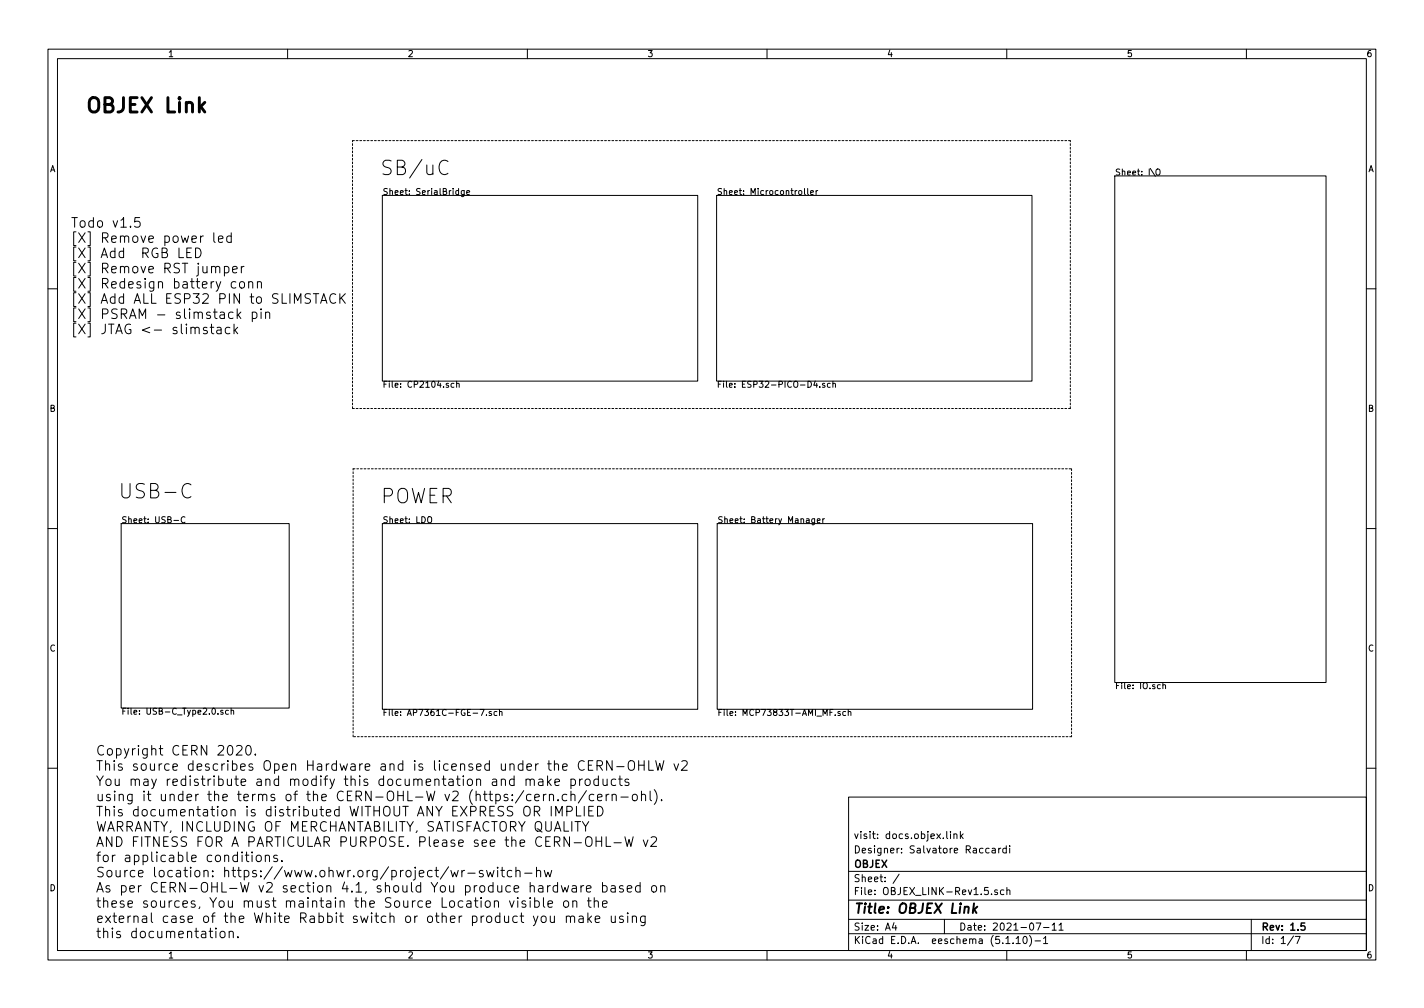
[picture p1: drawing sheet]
<svg xmlns="http://www.w3.org/2000/svg" width="297mm" height="210mm" viewBox="0 0 297 210" stroke-linecap="round" stroke-linejoin="round" font-family="sans-serif">
<g fill="none" stroke="#000" stroke-width=".21">
<path d="M10 10.3h277v189.9h-277zM12 12.2h273v186.1h-273zM60 10.3v1.9M110 10.3v1.9M160 10.3v1.9M210 10.3v1.9M260 10.3v1.9M93.4 33.7a1.21 1.21 0 0 0-1.4 0 1.21 1.21 0 0 0-.4 1.4 1.13 1.13 0 0 0 .6 1.2 1.13 1.13 0 0 0 1.2-.2M95.7 39.8l-.4-.1-.2 .3 .1 .5h.5M95.7 39.3v1.3M96.8 39.7v1.1l-.2 .2-.3-.1M96.8 39.8l-.4-.1-.2 .3 .1 .5h.5"/>
<path d="M167.8 39.3v1.1l.2 .2M168.5 39.3v1.1l.2 .2M170.2 39.7v.9M170.6 39.7l-.4 .3M232.5 36.7h44.1v105.7h-44.1zM241.2 35.4l.2-.2a.47 .47 0 0 1 .6 .5l-.1 .6-.5 .2-.3-.4zM29.1 45.4h-.9l-.1 .9 .3-.2h.5l.2 .2v.9l-.2 .2h-.5l-.3-.2M39 52.7h.6M39.9 51.7h-.9v2h.9M40.8 51.7a1.01 1.01 0 0 1 1.1 1 1.01 1.01 0 0 1-1.1 1zM44.6 48.6v1.7l.3 .3M45.6 49.9l.9-.2-.1-.4-.6-.1-.2 .3 .1 1h.7"/>
<path d="M46.8 55.7l.6-.1 .4 .4v.5l-.2 .3h-.8M46.8 55.6v2M48.2 49.3l-.5-.1-.4 .4v.6l.2 .3h.7M48.2 48.6v2M48.5 56.2l1-.1-.1-.4-.6-.1-.3 .2 .1 1h.8M49.2 58.8l-.6-.1-.4 .4v.6l.2 .3h.8M50.1 58.8a.54 .54 0 0 1 .9 .3v.6a.54 .54 0 0 1-.5 .4 .54 .54 0 0 1-.5-.4v-.6zM50.3 55.6v1.3M50.9 55.6l-.4 .1-.2 .3M51.9 58.9a.52 .52 0 0 1 .7-.1l.1 1.3M51.9 58.7v1.4M53.7 58.9a.47 .47 0 0 1 .8 .1v1.1"/>
<path d="M53.7 58.7v1.4M79.8 40.8h65.7v38.7h-65.7zM97.4 40.2l.6-.1-.1-.3-.4-.1-.1 .2v.6h.5M149.5 40.8h65.8v38.7h-65.8zM169.1 40.2l.6-.1-.1-.3-.3-.1-.2 .2v.6h.5M10 60.2h2M43.2 68.4l-.5-.1-.3 .2 .1 .4 .7 .1v.5h-.8M43.8 68.3h.8M44.1 67.6v1.7l.1 .2 .4 .1M45.3 68.4h.8v1.2M46.1 68.8l-.6 .1a.39 .39 0 0 0-.3 .3 .39 .39 0 0 0 .3 .4l.6-.1M48 68.4l-.6-.1-.4 .4v.5l.2 .3h.8"/>
<path d="M48.6 65.2l-.5-.1-.4 .4v.6l.2 .2h.7M48.8 67.6v2M49 68.9l.6 .7M49.5 64.4v2M49.6 68.3l-.8 .7M49.7 65.7l.5 .7M50.2 65.1l-.7 .8M52.6 65.2l.6-.1 .4 .4v.6l-.2 .2h-.8M52.6 65.1v2M54.5 65.1v1.3M55.4 65.3a.5 .5 0 0 1 .9 .1v1M55.4 65.1v1.3"/>
<path d="M65.4 61.3h1.1M65.9 61.3v2M66.9 63.3l.6-2 .7 2M67.1 62.7h.9M70 61.4a.82 .82 0 0 0-1 0 .82 .82 0 0 0-.2 1 .75 .75 0 0 0 .4 .8 .75 .75 0 0 0 .8-.1M70.9 61.3v2M71.2 62.1l.8 1.2M72 61.3l-1.1 1.1M95.2 79.5v1.3M170.1 79.5l-.4 .9h.8M170.4 80v.8M173.7 79.5v1.3"/>
<path d="M285 60.2h2M94.7 80h-.4l-.2 .2 .1 .5h.5M95.2 80.1l.5-.1 .1 .8M171 80.7v.1M172 80h-.3l-.1 .1v.2l.4 .1v.3h-.4M173.2 80h-.4l-.2 .2 .1 .5h.5M173.7 80.1l.5-.1 .1 .8M10 110.3h2M25.3 109.2h35v38.5h-35zM36.3 108.6h1M38.6 107.9a.56 .56 0 0 0-.8 .5 .56 .56 0 0 0 .8 .5M39.8 101.1a1.12 1.12 0 0 0-1.2-.1 1.12 1.12 0 0 0-.6 1.1 1.27 1.27 0 0 0 .3 1.4 1.27 1.27 0 0 0 1.4 .2l.1-.1"/>
<path d="M79.8 109.2h65.7v38.7h-65.7zM89.3 107.9l.2-.1a.45 .45 0 0 1 .5 .4v.7l-.5 .1-.2-.1zM149.6 109.2h65.8v38.7h-65.8zM169.9 108.2v1.1l-.2 .2-.3-.1M169.9 108.2h-.3l-.3 .2 .1 .6h.5M170.5 108.6l.6-.1-.1-.3h-.3l-.2 .2v.6h.5M171.6 108.2v.8M172 108.2l-.4 .2M285 110.3h2M46.5 148.2h-.3l-.2 .1 .1 .2 .4 .1v.3h-.5M47.7 148.2h-.4l-.3 .2 .2 .5h.5M48.2 148.3l.5-.1v.8"/>
<path d="M48.2 147.7v1.3M49.3 155.7l.8-.2 .3 .2 .1 .4-.1 .3-1.1 1.1h1.2M51.4 155.7l.3-.2a1.07 1.07 0 0 1 .5 1.8 .48 .48 0 0 1-.5 .2 .48 .48 0 0 1-.4-.4v-.8zM53.3 157.3v.2M100.2 148h.8l-.6 1.2M101.5 149.1v.1M102.5 148.5l-.3-.1-.2 .2 .1 .2 .4 .1v.3h-.5M103.7 148.5l-.4-.1-.3 .2 .2 .6h.5M104.2 148.5h.5v.7M104.2 148v1.2M122.7 159.6h.7M123.7 158.7h-1v2h1"/>
<path d="M124.5 159.7h.8a.54 .54 0 0 0 .4-.5 .54 .54 0 0 0-.4-.5h-.8v2M125 159.7l.7 1M127.7 158.7v2l-1.2-2v2M128.7 159.9h1.5M131.1 158.9a.66 .66 0 0 1 .8-.2 .66 .66 0 0 1 .5 .6v.7a.66 .66 0 0 1-.4 .6 .66 .66 0 0 1-.7 0 1.58 1.58 0 0 1-.2-1.7zM133.2 159.6h1.2M133.2 158.7v2M134.4 158.7v2M135.3 158.7v2h1M136.8 158.7l.4 2 .4-1.5 .4 1.5 .5-2M140.6 159.3l.5 1.4 .5-1.4M142.2 158.8l.3-.1h.5l.3 .1 .1 .4-.1 .3-1.2 1.2h1.3"/>
<path d="M175.3 148.5l-.3-.1-.2 .2v.2l.5 .1v.3h-.5M176.4 148.5l-.4-.1-.2 .2 .1 .6h.5M176.9 148.5h.5l.1 .7M176.9 148v1.2M242 142.9l-.3-.1-.3 .2 .2 .6h.4M242.6 142.9h.5v.8M242.6 142.4v1.3M10 160.2h2M51.2 178.4h.7M51.4 177.7v1.7l.1 .2 .4 .1M52.6 177.7v.2M52.6 178.4v1.3"/>
<path d="M53.6 178.5a.55 .55 0 0 1 .9 .3l-.1 .7a.55 .55 0 0 1-.5 .2 .55 .55 0 0 1-.5-.4v-.5zM55.3 178.6a.5 .5 0 0 1 .9 .1v1M55.3 178.4v1.3M57.8 178.5l-.4-.1-.3 .3 .1 .3 .6 .1v.5h-.7M58.8 179.5v.2M109.7 162.7a.49 .49 0 0 1 .9 .1v1M109.7 162.5v1.3M110.6 162.8l.1-.2a.48 .48 0 0 1 .8 .2v1M111.5 166.3l1-.1-.1-.4-.6-.1-.3 .3 .1 .9h.8M112.4 162.6h.8l.1 1.2M113.3 163l-.7 .1a.39 .39 0 0 0-.3 .4 .39 .39 0 0 0 .3 .3l.7-.1M113.4 165.7v1.3"/>
<path d="M113.9 165.7l-.4 .1-.1 .3M114.2 161.8v2M114.4 163.1l.6 .7M114.6 165.9a.49 .49 0 0 1 .9 .1v1M114.6 165.7v1.3M115 162.5l-.8 .8M115 168.2v2M115.7 163.2l1-.2-.1-.4-.6-.1-.3 .3 .1 .9h.8M115.9 170.2v-2l.7 1.4 .7-1.4v2M116.4 166.8v.2M118.2 165.8l-.5-.1-.4 .4v.5l.2 .3h.7M118.2 169.2h.8a.54 .54 0 0 0 .4-.5 .54 .54 0 0 0-.4-.5h-.8v2"/>
<path d="M119.1 162.6l.6-.1 .3 .4v.6l-.1 .2h-.8M119.1 165.9a.47 .47 0 0 1 .8 .1v1M119.1 162.5v2M119.1 165v2M120.2 168.2v2h1M120.9 162.5v1.3M121.5 162.5l-.4 .1-.2 .3M121.5 171.4l.6 1 .7-1M121.9 168.2v2M122.1 162.7a.55 .55 0 0 1 .6-.2 .55 .55 0 0 1 .4 .4l-.1 .7a.55 .55 0 0 1-.5 .3 .55 .55 0 0 1-.5-.4zM122.1 172.4v1M122.3 164.9l-1.7 2.6"/>
<path d="M122.8 169.1h.7M123.8 168.2h-1v2h1M123.9 165.8l-.6-.1-.4 .4v.5l.2 .3h.8M124.3 174.5v2M124.3 175.5h1.2M124.6 166.3l1-.1-.1-.4-.6-.1-.3 .3 .1 .9h.8M124.6 168.2a1.01 1.01 0 0 1 1.2 1 1.01 1.01 0 0 1-1.2 1zM124.8 162.6l-.5-.1-.4 .4v.6l.2 .2h.7M124.8 161.8v2M125.5 174.5v2M125.8 162.5l.1 1.2a.53 .53 0 0 0 .7-.1M126.4 174.5v2h1"/>
<path d="M126.4 165.7v1.3M126.6 162.5v1.3M127 165.7l-.4 .1-.2 .3M127.7 165.9a.52 .52 0 0 1 .7-.1l.1 1.2M127.7 165.7v1.3M128.1 175.8h1.5M128.4 162.6l-.5-.1-.4 .4v.6l.2 .2h.7M129 162.5h.8M129.3 161.8v1.7l.1 .2 .4 .1M129.5 166.3h1.5M130.4 174.5l.4 2 .4-1.4 .4 1.4 .5-2M131.1 162.6a.5 .5 0 0 0-.7 .2l.1 .3 .4 .1 .3 .3-.3 .3-.5-.1"/>
<path d="M132 165.9a.55 .55 0 0 1 .5-.2 .55 .55 0 0 1 .4 .4v.5a.54 .54 0 0 1-.5 .4 .54 .54 0 0 1-.5-.4zM133.8 165.9a.49 .49 0 0 1 .9 .1v1M133.8 165v2M134.2 175.2l.5 1.3 .5-1.3M135.6 165v1.7l.3 .3M135.8 174.7l.3-.2h.5l.3 .2 .1 .4-.1 .3-1.2 1.1h1.3M136.5 164.7a2.29 2.29 0 0 1 0 3.1M138 166.8v.2M177 166.3h108v32h-108zM197.5 173.4v1.3l.2 .2M198.3 173.4v.2M198.3 173.9v1"/>
<path d="M199 174.1l.2-.2 .3 .1 .1 .9M199 173.9v1M200.3 173.4v1.5M200.5 174.4l.4 .5M200.9 173.9l-.6 .6M206.3 177l-.4-.1-.3 .3 .1 .6 .2 .1 .4-.1M207 177h.5l.1 .9M207.6 177.3l-.5 .1-.2 .2 .2 .3 .5-.1M208.3 176.9v1M208.8 176.9l-.5 .3M209.9 177l-.4-.1-.3 .3v.6l.3 .1 .4-.1M209.9 176.4v1.5"/>
<path d="M210.6 176.4v.2M210.6 176.9v1M285 160.2h2M45 194.3v1.3M46 194.5a.53 .53 0 0 1 .5-.3 .53 .53 0 0 1 .4 .4v.6a.54 .54 0 0 1-.5 .4 .54 .54 0 0 1-.5-.4zM47.8 194.5a.52 .52 0 0 1 .8-.1l.1 1.2M47.8 194.3v1.3M49.6 195.4v.2M60 198.3v1.9M94.1 181.6l.3 1.3 .4-1 .4 1 .4-1.3M96.3 181.6v1.3M96.9 181.6l-.4 .1-.2 .2"/>
<path d="M97.6 182.1h1.5M100.7 181.7l-.4-.1-.3 .2 .1 .3 .6 .2v.5h-.7M101.5 181.6l.4 1.3 .4-1 .4 1 .3-1.3M103.8 180.9v.2M103.8 181.6v1.3M104.5 181.6h.7M104.7 180.9v1.7l.2 .2 .3 .1M106.3 187.9l.5 1.3 .4-1.3M106.8 181.7l-.6-.1-.4 .3v.6l.2 .3h.8M107.6 181.8a.52 .52 0 0 1 .8-.1l.1 1.2M107.6 180.9v2M108 187.9v1.3"/>
<path d="M109.4 182.1h1.6M109.6 188l-.5-.1-.2 .3 .1 .3 .6 .2v.4h-.7M110 198.3v1.9M110.6 187.9v1.3M111.3 191.1l.4 1.3M111.5 188l.6-.1 .4 .4v.6l-.2 .2h-.8M111.5 187.2v2M111.9 181.8a.5 .5 0 0 1 .9 0v1.1M111.9 180.9v2M112.2 191.1l-.7 1.8-.2 .2M113 191.3a.53 .53 0 0 1 .5-.2 .53 .53 0 0 1 .4 .4v.5a.54 .54 0 0 1-.5 .4 .54 .54 0 0 1-.5-.4zM113.4 187.2v1.7l.2 .3"/>
<path d="M113.5 181.6l.4 1.3 .4-1 .4 1 .4-1.3M114.3 188.6l1-.2-.1-.4-.6-.1-.3 .3 .1 .9h.8M114.8 191.1l.1 1.2a.52 .52 0 0 0 .7-.1M115.6 191.1v1.3M117.1 184.7l.4 1.4 .4-1 .3 1 .4-1.4M117.7 188.1a.55 .55 0 0 1 .5-.2 .55 .55 0 0 1 .4 .4l-.1 .7a.55 .55 0 0 1-.5 .3 .55 .55 0 0 1-.4-.4zM118.1 191.3a.52 .52 0 0 1 .8-.1l.1 1.2M118.1 191.1v1.3M119 191.4l.1-.2a.48 .48 0 0 1 .8 .2v1M119.4 184.8h.7l.1 1.3M119.5 188.1a.47 .47 0 0 1 .8 .1v1M119.5 187.9v1.3"/>
<path d="M120.2 185.2l-.6 .1a.39 .39 0 0 0-.3 .4 .39 .39 0 0 0 .3 .4l.6-.1M120.8 191.2h.8l.1 1.2M121.2 184.7v1.4M121.7 191.6l-.7 .1a.39 .39 0 0 0-.3 .3 .39 .39 0 0 0 .3 .4l.7-.1M121.8 184.7l-.4 .1-.2 .3M122.3 185.4l1-.2-.1-.4-.6-.1-.3 .3 .1 1h.8M122.5 187.9h.8M122.6 190.4v2M122.8 187.2v1.7l.1 .2 .4 .1M122.8 191.7l.6 .7M123.4 191.1l-.8 .7M124 188.1a.5 .5 0 0 1 .8 .1v1"/>
<path d="M124 187.2v2M124.2 191.7l.9-.1-.1-.4-.6-.1-.2 .3 .1 .9h.7M125.7 184.8l.6-.1 .3 .4v.6l-.2 .3h-.7M125.7 188.6l.9-.2-.1-.4-.5-.1-.3 .3 .1 .9h.7M125.7 184.1v2M127.5 184.8h.8v1.3M127.5 191.1l.1 1.2a.52 .52 0 0 0 .7-.1M128.3 185.2l-.6 .1a.39 .39 0 0 0-.3 .4 .39 .39 0 0 0 .3 .4l.6-.1M128.3 191.1v1.3M130 184.8a.48 .48 0 0 0-.8 .2l.1 .3 .5 .1 .3 .3-.3 .4-.6-.1M130 191.2a.48 .48 0 0 0-.8 .2l.1 .3h.5l.3 .3-.3 .4-.6-.1M130.8 185.4l1-.2-.1-.4-.6-.1-.3 .3 .1 1h.8"/>
<path d="M130.9 190.4v.2M130.9 191.1v1.3M131.9 191.3a.49 .49 0 0 1 .9 .1v1M131.9 191.1v1.3M133.5 184.8l-.6-.1-.3 .4v.6l.2 .3h.7M133.5 184.1v2M134.6 191.1v1.6l-.4 .4-.5-.1M134.6 191.2l-.6-.1-.4 .4v.5l.2 .3h.8M136 184.9a.55 .55 0 0 1 .5-.2 .55 .55 0 0 1 .5 .4v.6a.54 .54 0 0 1-.6 .4 .54 .54 0 0 1-.5-.4zM137.8 184.9a.49 .49 0 0 1 .9 .1v1.1M137.8 184.7v1.4M160 198.3v1.9"/>
<path d="M177 194.8h108M177 191.8h108M177 187.8h108M177 181.8h108M186.5 192.5l-.4 1h1M186.8 193v1M187.6 182.3l-1.3 2M197 191.8v3M206.8 186.5v.1M208.1 185.7l-.4-.1-.2 .2v.2l.6 .2v.3h-.6M209.4 185.7l-.4-.1-.3 .3 .1 .6h.6M210 198.3v1.9"/>
<path d="M210 185.7l.3-.1 .3 .1 .1 .9M210 185.1v1.5M211.3 196.7v.1M212 195.8l.4-.5v1.5M212 196.8h.8M213.5 195.5l.2-.2a.8 .8 0 0 1 .6 .8 .8 .8 0 0 1-.6 .7l-.3-.5zM214.8 195.1a1.79 1.79 0 0 1 0 2.3M215.9 196.3h1.1M216.1 192.5h1l-.6 1.5M217.7 195.8l.4-.5v1.5M217.7 193.5h1.1M217.7 196.8h.8"/>
<path d="M219.5 193l.4-.5v1.5M219.5 194h.8M220.9 193l.4-.5v1.5M220.9 194h.9M260 198.3v1.9M261 191.8v6.5M269.8 195.2l-1.2 2M270.2 195.3h1l-.6 1.5"/>
</g>
<path d="M272.2 192.5h-.8v.7h.7l.1 .2v.5l-.2 .1-.6-.1" fill="none" stroke="#000" stroke-width=".3"/>
<path d="M203.2 188.4l-.3 2M203.2 189.7l.5 .7M203.9 189.1l-.9 .8" fill="none" stroke="#000" stroke-width=".41"/>
<path d="M73.5 29.3h149.9M73.5 85.2h149.8M73.5 85.2v-55.9M73.7 97.8h149.8M223.3 85.2v-55.9M223.5 97.8v55.9M73.7 153.7v-55.9M223.5 153.7h-149.8" fill="none" stroke="#000" stroke-width=".21" stroke-dasharray=".4 .4"/>
<g font-size="4.2">
<text x="17.7" y="23.5">OBJEX Link</text>
<text x="79.2" y="36.6">SB/uC</text>
<text x="24.6" y="104">USB-C</text>
<text x="79.4" y="105">POWER</text>
</g>
<g font-size="2.8">
<text x="14.7" y="47.5">Todo v1.5</text>
<text x="14.7" y="50.7">[X] Remove power led</text>
<text x="14.7" y="53.8">[X] Add RGB LED</text>
<text x="14.7" y="57">[X] Remove RST jumper</text>
<text x="14.7" y="60.2">[X] Redesign battery conn</text>
<text x="14.7" y="63.4">[X] Add ALL ESP32 PIN to SLIMSTACK</text>
<text x="14.7" y="66.5">[X] PSRAM - slimstack pin</text>
<text x="14.7" y="69.7">[X] JTAG &lt;- slimstack</text>
<text x="19.9" y="157.6">Copyright CERN 2020.</text>
<text x="19.9" y="160.8">This source describes Open Hardware and is licensed under the CERN-OHLW v2</text>
<text x="19.9" y="164">You may redistribute and modify this documentation and make products</text>
<text x="19.9" y="167.1">using it under the terms of the CERN-OHL-W v2 (https:/cern.ch/cern-ohl).</text>
<text x="19.9" y="170.3">This documentation is distributed WITHOUT ANY EXPRESS OR IMPLIED</text>
<text x="19.9" y="173.5">WARRANTY, INCLUDING OF MERCHANTABILITY, SATISFACTORY QUALITY</text>
<text x="19.9" y="176.7">AND FITNESS FOR A PARTICULAR PURPOSE. Please see the CERN-OHL-W v2</text>
<text x="19.9" y="179.8">for applicable conditions.</text>
<text x="19.9" y="183">Source location: https://www.ohwr.org/project/wr-switch-hw</text>
<text x="19.9" y="186.2">As per CERN-OHL-W v2 section 4.1, should You produce hardware based on</text>
<text x="19.9" y="189.4">these sources, You must maintain the Source Location visible on the</text>
<text x="178" y="190.5">Title: OBJEX Link</text>
<text x="19.9" y="192.5">external case of the White Rabbit switch or other product you make using</text>
<text x="19.9" y="195.7">this documentation.</text>
</g>
<g font-size="2.1">
<text x="178" y="178">Designer: Salvatore Raccardi</text>
<text x="178" y="175">visit: docs.objex.link</text>
<text x="178" y="184">Sheet: /</text>
<text x="178" y="181">OBJEX</text>
<text x="178" y="186.7">File: OBJEX_LINK-Rev1.5.sch</text>
<text x="178" y="196.9">KiCad E.D.A. eeschema (5.1.10)-1</text>
<text x="178" y="194.1">Size: A4</text>
<text x="200" y="194.1">Date: 2021-07-11</text>
<text x="263" y="194.1">Rev: 1.5</text>
<text x="263" y="196.9">Id: 1/7</text>
</g>
<g font-size="1.8">
<text x="35" y="11.9">1</text>
<text x="85" y="11.9">2</text>
<text x="135" y="11.9">3</text>
<text x="185" y="11.9">4</text>
<text x="235" y="11.9">5</text>
<text x="285" y="11.9">6</text>
<text x="10.4" y="35.9">A</text>
<text x="285.4" y="35.9">A</text>
<text x="79.8" y="40.7">Sheet: SerialBridge</text>
<text x="149.5" y="40.7">Sheet: Microcontroller</text>
<text x="232.5" y="36.6">Sheet: I\O</text>
<text x="79.8" y="80.9">File: CP2104.sch</text>
<text x="149.5" y="80.9">File: ESP32-PICO-D4.sch</text>
<text x="10.4" y="85.9">B</text>
<text x="285.4" y="85.9">B</text>
<text x="25.3" y="109.1">Sheet: USB-C</text>
<text x="79.8" y="109.1">Sheet: LDO</text>
<text x="149.6" y="109.1">Sheet: Battery Manager</text>
<text x="10.4" y="135.9">C</text>
<text x="285.4" y="135.9">C</text>
<text x="232.5" y="143.7">File: IO.sch</text>
<text x="25.3" y="149.1">File: USB-C_Type2.0.sch</text>
<text x="79.8" y="149.3">File: AP7361C-FGE-7.sch</text>
<text x="149.6" y="149.3">File: MCP73833T-AMI_MF.sch</text>
<text x="10.4" y="185.9">D</text>
<text x="285.4" y="185.9">D</text>
<text x="35" y="199.9">1</text>
<text x="85" y="199.9">2</text>
<text x="135" y="199.9">3</text>
<text x="185" y="199.9">4</text>
<text x="235" y="199.9">5</text>
<text x="285" y="199.9">6</text>
</g>
</svg>
